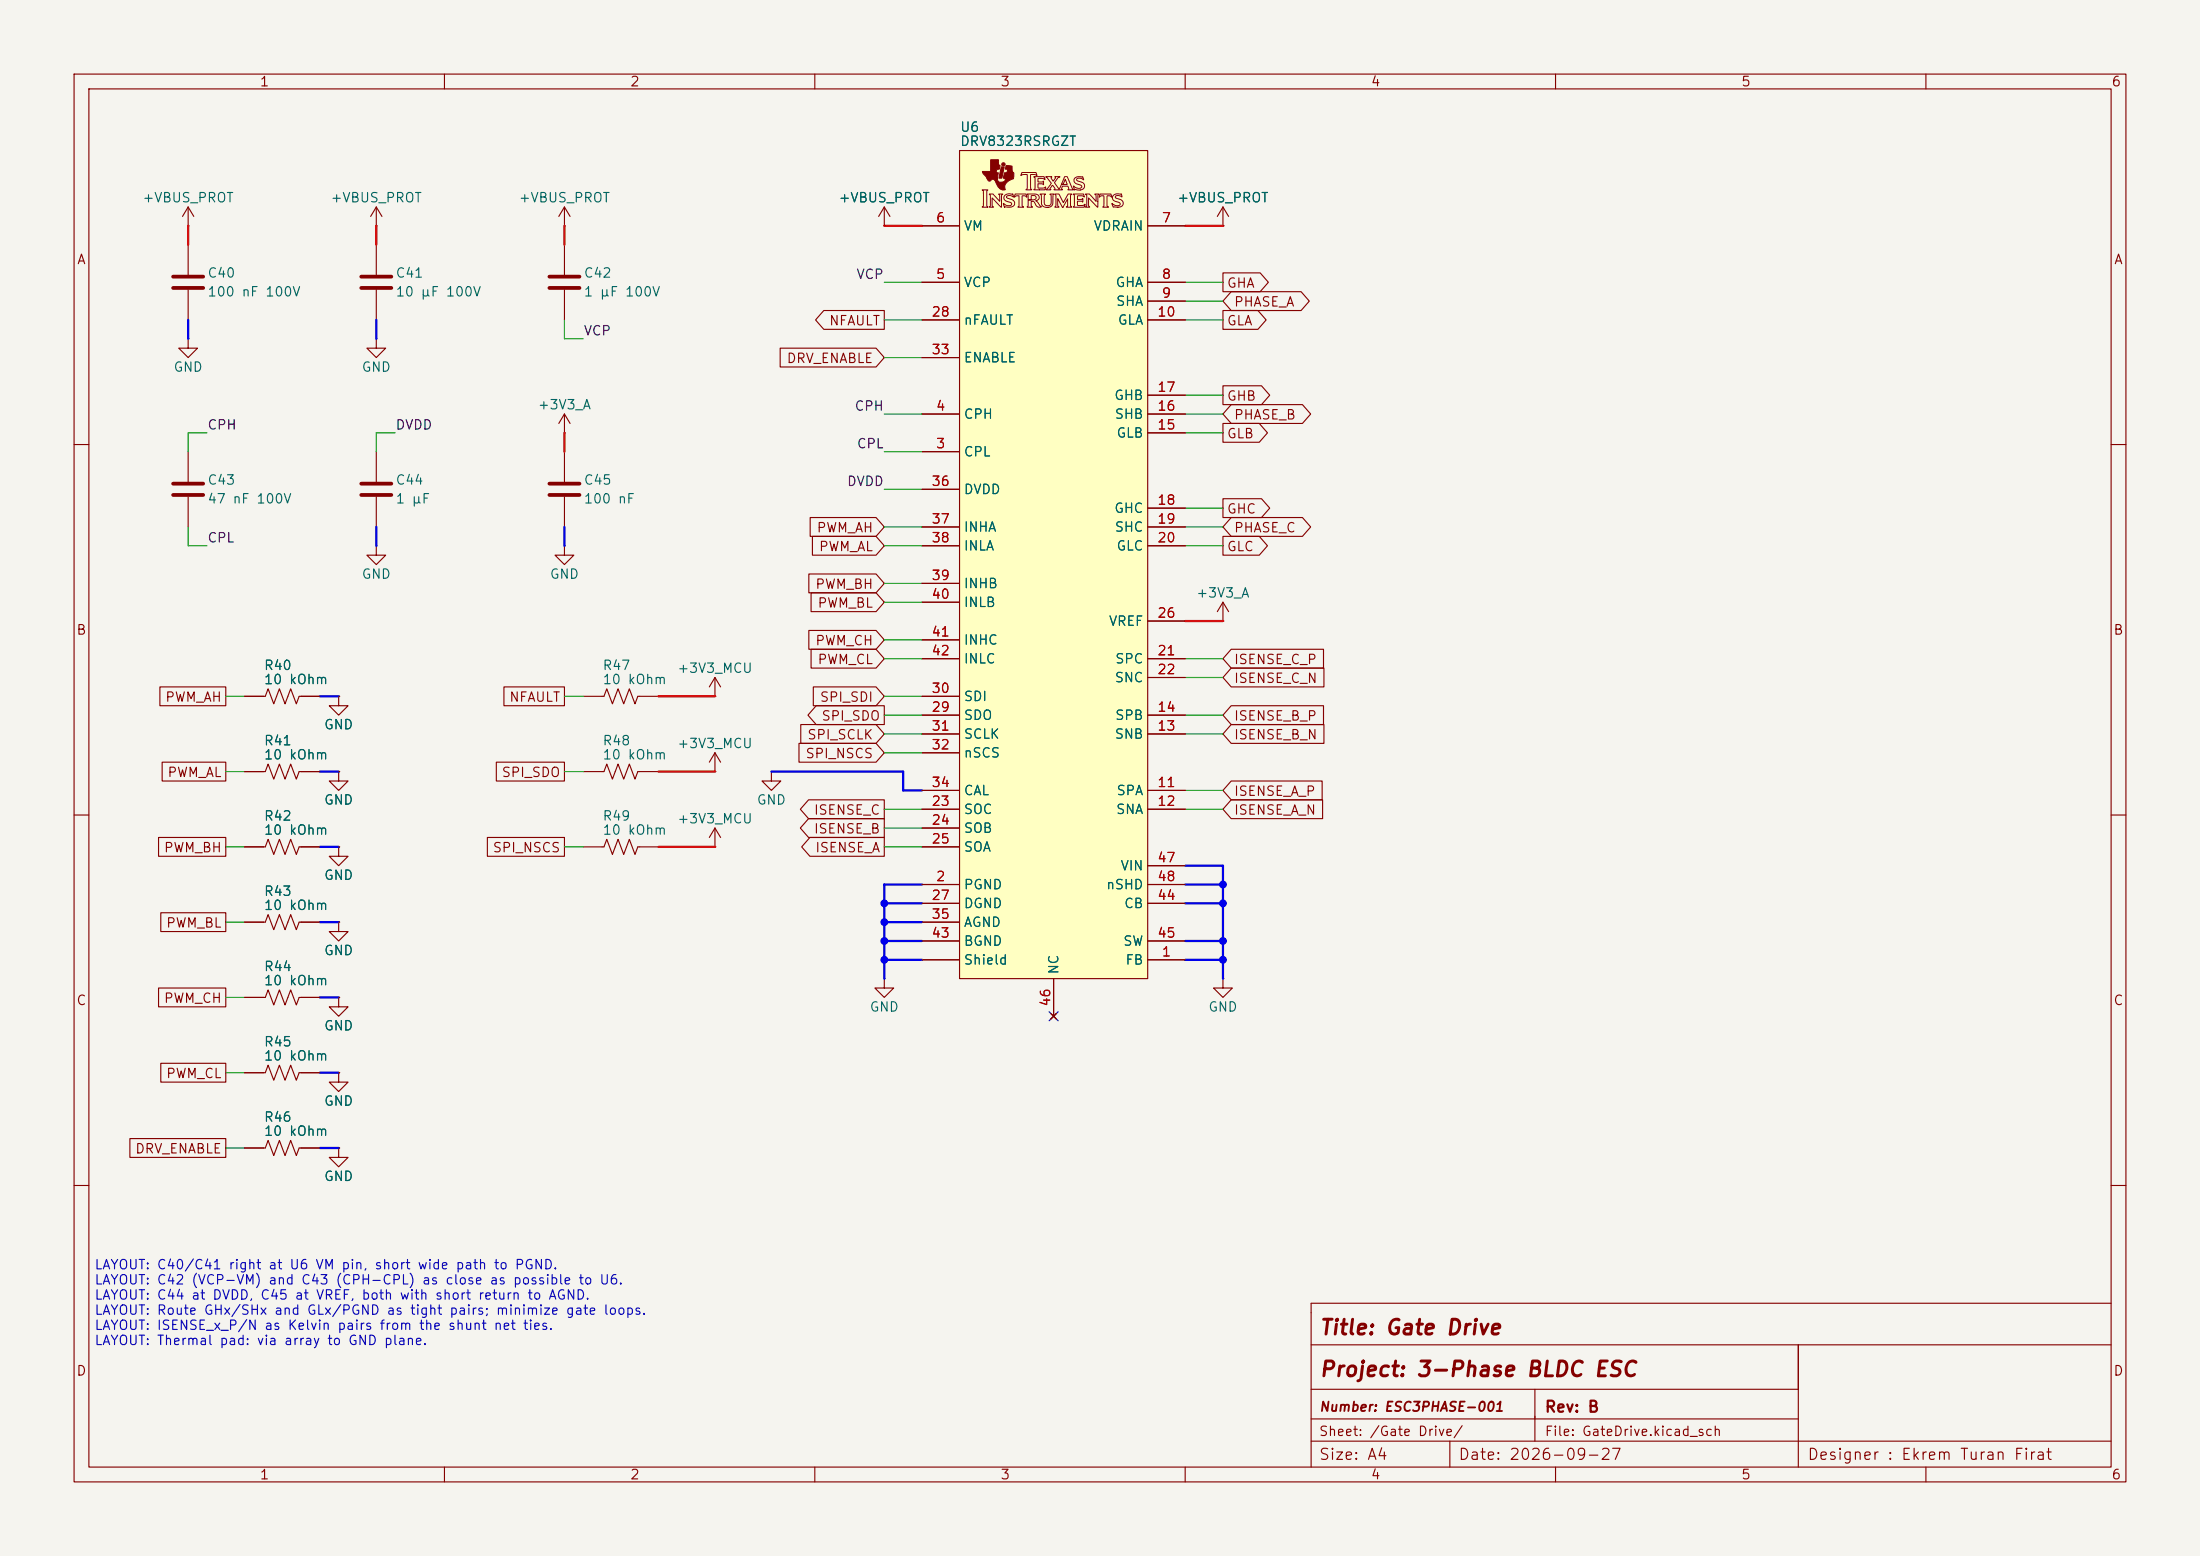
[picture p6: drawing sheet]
<svg xmlns="http://www.w3.org/2000/svg" width="297mm" height="210mm" viewBox="0 0 297 210" stroke-linecap="round" stroke-linejoin="round" font-family="sans-serif">
<path d="M0 0h297v210h-297z" fill="#f5f4ef" stroke="#f5f4ef" stroke-width=".14"/>
<g fill="none" stroke="#840000" stroke-width=".15">
<path d="M10 10h277v190h-277zM12 12h273v186h-273zM60 10v2M110 10v2M160 10v2M210 10v2M260 10v2M76.2 33v4.1M76.2 39.1v4.1M119.4 30.5h.1M119.4 27.9l-.8 1.3M119.4 27.9l.7 1.3"/>
<path d="M119.4 27.9v2.6M10 60h2M76.2 73.7v1.2h1.3l-1.3 1.3-1.3-1.3h1.3M76.2 73.7h.1M76.2 61v4M76.2 67.1v4M285 60h2M78.7 94h2.8l.4-1 .8 2 .7-2 .8 2 .8-2 .7 2 .4-1h2.8M96.5 94h.1M96.5 91.4v2.6M96.5 91.4l-.7 1.3M96.5 91.4l.8 1.3"/>
<path d="M165.1 83.8h.1M165.1 81.3l-.8 1.3M165.1 81.3l.8 1.3M165.1 81.3v2.5M10 110h2M33 104.1h2.8l.4-1 .8 2.1 .7-2.1 .8 2.1 .7-2.1 .8 2.1 .4-1.1h2.8M33 114.3h2.8l.4-1 .8 2 .7-2 .8 2 .7-2 .8 2 .4-1h2.8M45.7 104.1v1.3h1.3l-1.3 1.3-1.3-1.3h1.3M45.7 104.1h.1M45.7 114.3v1.3h1.3l-1.3 1.2-1.3-1.2h1.3M45.7 114.3h.1M78.7 104.1h2.8l.4-1 .8 2.1 .7-2.1 .8 2.1 .8-2.1 .7 2.1 .4-1.1h2.8"/>
<path d="M78.7 114.3h2.8l.4-1 .8 2 .7-2 .8 2 .8-2 .7 2 .4-1h2.8M96.5 114.3h.1M96.5 104.1h.1M96.5 111.8l-.7 1.2M96.5 111.8l.8 1.2M96.5 101.6v2.5M96.5 111.8v2.5M96.5 101.6l-.7 1.3M96.5 101.6l.8 1.3M104.1 104.1v1.3h1.3l-1.3 1.3-1.2-1.3h1.2M104.1 104.1h.1M285 110h2"/>
<path d="M33 134.6h2.8l.4-1 .8 2 .7-2 .8 2 .7-2 .8 2 .4-1h2.8M33 124.5h2.8l.4-1.1 .8 2.1 .7-2.1 .8 2.1 .7-2.1 .8 2.1 .4-1h2.8M45.7 124.5v1.2h1.3l-1.3 1.3-1.3-1.3h1.3M45.7 124.5h.1M45.7 134.6v1.3h1.3l-1.3 1.3-1.3-1.3h1.3M45.7 134.6h.1M33 154.9h2.8l.4-1 .8 2.1 .7-2.1 .8 2.1 .7-2.1 .8 2.1 .4-1.1h2.8M33 144.8h2.8l.4-1 .8 2 .7-2 .8 2 .7-2 .8 2 .4-1h2.8M45.7 144.8v1.3h1.3l-1.3 1.2-1.3-1.2h1.3M45.7 144.8h.1M45.7 154.9v1.3h1.3l-1.3 1.3-1.3-1.3h1.3M45.7 154.9h.1"/>
<path d="M10 160h2M285 160h2M285 175.9h-108v22.1M60 198v2M110 198v2M160 198v2M177 194.5h108M177 191.5h65.8M177 187.5h65.8M177 181.5h108M195.7 194.5v3.5M207.2 187.5v7"/>
<path d="M210 198v2M242.8 181.5v16.5M260 198v2"/>
</g>
<path d="M74.2 37.3h4M74.2 38.9h4M74.2 65.3h4M74.2 66.8h4" fill="none" stroke="#840000" stroke-width=".51"/>
<g fill="#000">
<path d="M132.6 25.6h.7l-.1 .2v2l.1 .2h-.7l.2-.2v-1.3l-.1-.7zM133.6 26.2h.5l.9 1v-.3a.65 .65 0 0 0-.2-.7h.6l-.2 .2v1.6l-1.3-1.3v.5a.71 .71 0 0 0 .2 .8l-.5-.1a.56 .56 0 0 0 .1-.6v-.2a.85 .85 0 0 0-.1-.9zM135.6 26.4a1.17 1.17 0 0 1 1.1-.2l.1 .4a.62 .62 0 0 0-.9 0l.1 .1a.99 .99 0 0 1 1 .8 .95 .95 0 0 1-1.3 .4l-.1 .1-.1-.5a.75 .75 0 0 0 1.1 .1 .98 .98 0 0 0-.8-.5l-.3-.3zM137 26.2h1.5l.2 .4-.4-.2a.24 .24 0 0 0-.3 0 .24 .24 0 0 0 0 .4v1l.2 .2-.8-.1a.42 .42 0 0 0 .2-.5v-.7a.26 .26 0 0 0-.2-.3 .26 .26 0 0 0-.3 .1l-.2 .1zM138 23.3h1.5a.34 .34 0 0 1 .4 0 .34 .34 0 0 1 .1 .4l-.3-.1h-.6v1.8l.2 .2h-.8l.2-.2v-1.6a.2 .2 0 0 0 0-.2 .2 .2 0 0 0-.3-.1l-.6 .2zM138.7 26.2h.7a.61 .61 0 0 1 .6 .1 .61 .61 0 0 1 .2 .6l-.4 .2 .8 .8a.63 .63 0 0 1-.9-.6l-.2-.1h-.3v.3a.33 .33 0 0 0 .2 .4h-.7a.46 .46 0 0 0 .1-.6v-.3h.7a.33 .33 0 0 0 .4-.4 .33 .33 0 0 0-.5-.2 .2 .2 0 0 0-.2 .1 .2 .2 0 0 0 0 .2v.3h-.4v-.1a.6 .6 0 0 0-.1-.7zM139.6 23.8h1.3l.2 .4-.3-.1h-.5a.18 .18 0 0 0-.2 0 .18 .18 0 0 0 0 .3v.2h.6l.2-.1v.4l-.2-.1h-.6v.3a.24 .24 0 0 0 .1 .3 .24 .24 0 0 0 .3 0h.4l.3-.2-.1 .4h-1.5l.1-.2v-1.4zM140.4 26.2h.7l-.1 .2v.6a.52 .52 0 0 0 .4 .8 .52 .52 0 0 0 .5-.8v-.6l-.2-.2h.6a1.97 1.97 0 0 0-.2 1.3 .82 .82 0 0 1-1 .5 .82 .82 0 0 1-.5-1.1v-.1a.51 .51 0 0 0-.2-.6zM141.2 23.8h.8a.38 .38 0 0 0 .2 .6l.1-.2a.2 .2 0 0 0 .2-.1 .2 .2 0 0 0-.1-.2l.7-.1-.4 .4a.49 .49 0 0 0-.2 .6l.3 .5a.15 .15 0 0 0 .2 .2 .15 .15 0 0 0 .1-.2l.2-.4h.8l-.3-.7-.3 .7h-.2l.4-1 .4-.1 .6 1.6 .2 .2h-.7a.27 .27 0 0 0 .1-.3 .27 .27 0 0 0-.3-.2h-.6a.3 .3 0 0 0 0 .5h-1.1a.2 .2 0 0 0 .1-.2 .2 .2 0 0 0-.1-.2l-.2-.2h-.1a.42 .42 0 0 0-.2 .6h-.6l.4-.3a.54 .54 0 0 0 .3-.6zM142.4 26.2h.6l.6 1.1 .6-1.1h.5a.69 .69 0 0 0-.2 .8 .85 .85 0 0 0 .2 .9h-.7a.46 .46 0 0 0 .1-.6v-.5l-.7 1.2-.6-1.2v.3a.73 .73 0 0 0 .1 .8l.1 .1h-.6l.1-.2 .1-.5-.1-.9zM145.1 24a1.3 1.3 0 0 1 1-.1l.2 .3a.65 .65 0 0 0-1 .1l.2 .1a.91 .91 0 0 1 .9 .7 .89 .89 0 0 1-1.2 .5h-.1l-.2-.5a.86 .86 0 0 0 1.1 .1 .85 .85 0 0 0-.8-.4l-.2-.3zM144.9 26.2h1.4l.1 .4-.3-.2h-.4a.2 .2 0 0 0-.2 0 .2 .2 0 0 0 0 .3v.2h.5l.2-.1v.5l-.2-.1h-.5v.5h.7l.3-.1-.1 .4h-1.5l.1-.2v-.5v-.9z"/>
<path d="M146.5 26.2h.6l.9 1v-.4a.45 .45 0 0 0-.2-.6h.6l-.2 .2v1.6l-1.2-1.3v1.1l.1 .2h-.6l.2-.2v-.4v-1zM148.5 26.2h1.5l.1 .4-.3-.2-.4 .1v.9a.39 .39 0 0 0 .2 .5l-.7 .1 .1-.2v-1.3l-.3-.1-.3 .2zM150.3 26.4l.4-.2h.7l.1 .4a.69 .69 0 0 0-.9 0v.1l.2 .1a.66 .66 0 0 1 .7 1 1.66 1.66 0 0 1-1.1 .1l-.3-.4a.79 .79 0 0 0 1.1 .1 .77 .77 0 0 0-.7-.5 .47 .47 0 0 1-.2-.7z"/>
</g>
<path d="M129.5 20.3h25.4v111.8h-25.4z" fill="#ffffc2"/>
<g fill="none" stroke="#840000" stroke-width=".14">
<path d="M132.6 25.6h.7l-.1 .2v2l.1 .2h-.7l.2-.2v-1.3l-.1-.7zM133.6 26.2h.5l.9 1v-.3a.65 .65 0 0 0-.2-.7h.6l-.2 .2v1.6l-1.3-1.3v.5a.71 .71 0 0 0 .2 .8l-.5-.1a.56 .56 0 0 0 .1-.6v-.2a.85 .85 0 0 0-.1-.9zM135.6 26.4a1.17 1.17 0 0 1 1.1-.2l.1 .4a.62 .62 0 0 0-.9 0l.1 .1a.99 .99 0 0 1 1 .8 .95 .95 0 0 1-1.3 .4l-.1 .1-.1-.5a.75 .75 0 0 0 1.1 .1 .98 .98 0 0 0-.8-.5l-.3-.3zM137 26.2h1.5l.2 .4-.4-.2a.24 .24 0 0 0-.3 0 .24 .24 0 0 0 0 .4v1l.2 .2-.8-.1a.42 .42 0 0 0 .2-.5v-.7a.26 .26 0 0 0-.2-.3 .26 .26 0 0 0-.3 .1l-.2 .1zM138 23.3h1.5a.34 .34 0 0 1 .4 0 .34 .34 0 0 1 .1 .4l-.3-.1h-.6v1.8l.2 .2h-.8l.2-.2v-1.6a.2 .2 0 0 0 0-.2 .2 .2 0 0 0-.3-.1l-.6 .2zM138.7 26.2h.7a.61 .61 0 0 1 .6 .1 .61 .61 0 0 1 .2 .6l-.4 .2 .8 .8a.63 .63 0 0 1-.9-.6l-.2-.1h-.3v.3a.33 .33 0 0 0 .2 .4h-.7a.46 .46 0 0 0 .1-.6v-.3h.7a.33 .33 0 0 0 .4-.4 .33 .33 0 0 0-.5-.2 .2 .2 0 0 0-.2 .1 .2 .2 0 0 0 0 .2v.3h-.4v-.1a.6 .6 0 0 0-.1-.7zM139.6 23.8h1.3l.2 .4-.3-.1h-.5a.18 .18 0 0 0-.2 0 .18 .18 0 0 0 0 .3v.2h.6l.2-.1v.4l-.2-.1h-.6v.3a.24 .24 0 0 0 .1 .3 .24 .24 0 0 0 .3 0h.4l.3-.2-.1 .4h-1.5l.1-.2v-1.4zM140.4 26.2h.7l-.1 .2v.6a.52 .52 0 0 0 .4 .8 .52 .52 0 0 0 .5-.8v-.6l-.2-.2h.6a1.97 1.97 0 0 0-.2 1.3 .82 .82 0 0 1-1 .5 .82 .82 0 0 1-.5-1.1v-.1a.51 .51 0 0 0-.2-.6zM141.2 23.8h.8a.38 .38 0 0 0 .2 .6l.1-.2a.2 .2 0 0 0 .2-.1 .2 .2 0 0 0-.1-.2l.7-.1-.4 .4a.49 .49 0 0 0-.2 .6l.3 .5a.15 .15 0 0 0 .2 .2 .15 .15 0 0 0 .1-.2l.2-.4h.8l-.3-.7-.3 .7h-.2l.4-1 .4-.1 .6 1.6 .2 .2h-.7a.27 .27 0 0 0 .1-.3 .27 .27 0 0 0-.3-.2h-.6a.3 .3 0 0 0 0 .5h-1.1a.2 .2 0 0 0 .1-.2 .2 .2 0 0 0-.1-.2l-.2-.2h-.1a.42 .42 0 0 0-.2 .6h-.6l.4-.3a.54 .54 0 0 0 .3-.6zM142.4 26.2h.6l.6 1.1 .6-1.1h.5a.69 .69 0 0 0-.2 .8 .85 .85 0 0 0 .2 .9h-.7a.46 .46 0 0 0 .1-.6v-.5l-.7 1.2-.6-1.2v.3a.73 .73 0 0 0 .1 .8l.1 .1h-.6l.1-.2 .1-.5-.1-.9zM144.9 26.2h1.4l.1 .4-.3-.2h-.4a.2 .2 0 0 0-.2 0 .2 .2 0 0 0 0 .3v.2h.5l.2-.1v.5l-.2-.1h-.5v.5h.7l.3-.1-.1 .4h-1.5l.1-.2v-.5v-.9zM145.1 24a1.3 1.3 0 0 1 1-.1l.2 .3a.65 .65 0 0 0-1 .1l.2 .1a.91 .91 0 0 1 .9 .7 .89 .89 0 0 1-1.2 .5h-.1l-.2-.5a.86 .86 0 0 0 1.1 .1 .85 .85 0 0 0-.8-.4l-.2-.3z"/>
<path d="M146.5 26.2h.6l.9 1v-.4a.45 .45 0 0 0-.2-.6h.6l-.2 .2v1.6l-1.2-1.3v1.1l.1 .2h-.6l.2-.2v-.4v-1zM148.5 26.2h1.5l.1 .4-.3-.2-.4 .1v.9a.39 .39 0 0 0 .2 .5l-.7 .1 .1-.2v-1.3l-.3-.1-.3 .2zM150.3 26.4l.4-.2h.7l.1 .4a.69 .69 0 0 0-.9 0v.1l.2 .1a.66 .66 0 0 1 .7 1 1.66 1.66 0 0 1-1.1 .1l-.3-.4a.79 .79 0 0 0 1.1 .1 .77 .77 0 0 0-.7-.5 .47 .47 0 0 1-.2-.7z"/>
</g>
<g fill="#840000" stroke="#840000" stroke-width=".14">
<path d="M135.2 22.5h.2a.14 .14 0 0 1 .2 0 .14 .14 0 0 1-.1 .2l-.2 1.3h-.4z"/>
<path d="M133.7 21.6h1.1v.6a.25 .25 0 0 1 .2 .2 .25 .25 0 0 1-.1 .3v.1a.29 .29 0 0 0-.4 .3v.2h.3l-.1 .7a.53 .53 0 0 0 .4 .6 .53 .53 0 0 0 .6-.5 .19 .19 0 0 1-.2-.1 .19 .19 0 0 1 0-.2l.1-.5h.3l.2-.5h-.4l.1-.4h.8v.3a.58 .58 0 0 0 .3 .6l-.1 .8-.3 .2a1.12 1.12 0 0 0-.8 1.3 1.2 1.2 0 0 1-1.3-1 .42 .42 0 0 0-.3-.4 .42 .42 0 0 0-.5 .2 .98 .98 0 0 1-.6-.7l-.3-.3-.1-.3h1.1z"/>
<circle cx="135.5" cy="22.2" r=".22"/>
</g>
<g fill="none" stroke="#840000" stroke-width=".15">
<path d="M25.4 30.5h.1M25.4 27.9v2.6M25.4 33v4.1M25.4 39.1v4.1M25.4 27.9l-.8 1.3M25.4 27.9l.8 1.3M50.8 30.5h.1M50.8 27.9v2.6M50.8 33v4.1M50.8 39.1v4.1M50.8 27.9l-.8 1.3M50.8 27.9l.8 1.3"/>
<path d="M76.2 30.5h.1M76.2 27.9v2.6M76.2 27.9l-.8 1.3M76.2 27.9l.8 1.3M119.4 30.5h.1M124.5 38.1h5M124.5 30.5h5M129.5 20.3h25.4v111.8h-25.4zM154.9 38.1h5.1M154.9 30.5h5.1M165.1 30.5h.1M165.1 36.8h5l1.1 1.3-1.1 1.3h-5z"/>
<path d="M165.1 27.9l-.8 1.3M165.1 27.9l.8 1.3M165.1 27.9v2.6M166.2 39.4h9.4l1.2 1.2-1.2 1.3h-9.4l-1.1-1.3zM25.4 45.7v1.3h1.3l-1.3 1.3-1.3-1.3h1.3M25.4 45.7h.1M50.8 45.7v1.3h1.3l-1.3 1.3-1.3-1.3h1.3M50.8 45.7h.1M76.2 58.4h.1M76.2 55.9l-.8 1.3M76.2 55.9l.8 1.3M76.2 55.9v2.5"/>
<path d="M105.3 47h13l1.1 1.3-1.1 1.2h-13zM111.2 41.9h8.2v2.6h-8.2l-1.1-1.3zM124.5 55.9h5M124.5 43.2h5M124.5 48.3h5M154.9 55.9h5.1M154.9 40.6h5.1M154.9 43.2h5.1M154.9 58.4h5.1M154.9 53.3h5.1M165.1 41.9h4.7l1.1 1.3-1.1 1.3h-4.7zM165.1 52.1h5.2l1.1 1.2-1.1 1.3h-5.2z"/>
<path d="M165.1 57.1h4.9l1.1 1.3-1.1 1.3h-4.9zM166.2 54.6h9.6l1.1 1.3-1.1 1.3h-9.6l-1.1-1.3zM25.4 61v4M25.4 67.1v4M50.8 73.7v1.2h1.3l-1.3 1.3-1.3-1.3h1.3M50.8 73.7h.1M50.8 61v4M50.8 67.1v4M109.2 77.5h9.1l1.1 1.2-1.1 1.3h-9.1zM109.4 69.8h8.9l1.1 1.3-1.1 1.3h-8.9zM109.7 72.4h8.6l1.1 1.3-1.1 1.2h-8.6zM124.5 61h5"/>
<path d="M124.5 71.1h5M124.5 73.7h5M124.5 66h5M124.5 78.7h5M154.9 68.6h5.1M154.9 71.1h5.1M154.9 73.7h5.1M165.1 72.4h4.9l1.1 1.3-1.1 1.2h-4.9zM165.1 67.3h5.2l1.1 1.3-1.1 1.3h-5.2zM166.2 69.8h9.6l1.1 1.3-1.1 1.3h-9.6l-1.1-1.3zM21.6 92.7h8.9v2.6h-8.9zM33 94h2.8l.4-1 .8 2 .7-2 .8 2 .7-2 .8 2 .4-1h2.8"/>
<path d="M45.7 94v1.3h1.3l-1.3 1.2-1.3-1.2h1.3M45.7 94h.1M68 92.7h8.2v2.6h-8.2zM108.1 97.8h10.2l1.1 1.3-1.1 1.2h-10.2zM109.2 85.1h9.1l1.1 1.3-1.1 1.2h-9.1zM109.5 80h8.8l1.1 1.3-1.1 1.3h-8.8zM109.5 87.6h8.8l1.1 1.3-1.1 1.3h-8.8zM109.8 92.7h8.5l1.1 1.3-1.1 1.3h-8.5zM110.2 95.2h9.2v2.6h-9.2l-1.1-1.3zM124.5 99.1h5M124.5 96.5h5M124.5 88.9h5"/>
<path d="M124.5 94h5M124.5 81.3h5M124.5 86.4h5M154.9 99.1h5.1M154.9 96.5h5.1M154.9 88.9h5.1M154.9 91.4h5.1M154.9 83.8h5.1M166.2 87.6h12.5v2.6h-12.5l-1.1-1.3zM166.2 90.2h12.5v2.5h-12.5l-1.1-1.3zM166.2 95.2h12.5v2.6h-12.5l-1.1-1.3zM166.2 97.8h12.5v2.5h-12.5l-1.1-1.2z"/>
<path d="M21.4 113h9.1v2.6h-9.1zM21.9 102.9h8.6v2.5h-8.6zM33 114.3h2.6M33 104.1h2.6M40.6 114.3h2.6M40.6 104.1h2.6M45.7 114.3h.1M45.7 104.1h.1M65.8 113h10.4v2.6h-10.4zM67 102.9h9.2v2.5h-9.2zM107.9 100.3h10.4l1.1 1.3-1.1 1.3h-10.4zM109.2 110.5h10.2v2.5h-10.2l-1.2-1.2z"/>
<path d="M109.2 107.9h10.2v2.6h-10.2l-1.2-1.3zM109.3 113h10.1v2.6h-10.1l-1.1-1.3zM124.5 119.4h5M124.5 106.7h5M124.5 109.2h5M124.5 111.8h5M124.5 114.3h5M124.5 101.6h5M154.9 119.4h5.1M154.9 106.7h5.1M154.9 109.2h5.1M154.9 116.8h5.1"/>
<path d="M166.2 107.9h12.4v2.6h-12.4l-1.1-1.3zM166.2 105.4h12.3v2.6h-12.3l-1.1-1.3zM21.4 133.3h9.1v2.6h-9.1zM21.7 123.2h8.8v2.5h-8.8zM33 124.5h2.6M33 134.6h2.6M40.6 124.5h2.6M40.6 134.6h2.6M45.7 124.5h.1M45.7 134.6h.1M119.4 132.1v1.3h1.2l-1.2 1.2-1.3-1.2h1.3M119.4 132.1h.1"/>
<path d="M124.5 129.5h5M124.5 121.9h5M124.5 124.5h5M124.5 127h5M141.9 136.8l.7 .7M142.2 132.1v5.1M142.6 136.8l-.7 .7M154.9 129.5h5.1M154.9 121.9h5.1M154.9 127h5.1M165.1 132.1v1.3h1.3l-1.3 1.2-1.3-1.2h1.3M165.1 132.1h.1"/>
<path d="M17.5 153.7h13v2.5h-13zM21.7 143.5h8.8v2.6h-8.8zM33 144.8h2.6M33 154.9h2.6M40.6 144.8h2.6M40.6 154.9h2.6M45.7 154.9h.1M45.7 144.8h.1"/>
</g>
<path d="M23.4 37.3h4M23.4 38.9h4M48.8 37.3h4M48.8 38.9h4M23.4 65.3h4M23.4 66.8h4M48.8 65.3h4M48.8 66.8h4" fill="none" stroke="#840000" stroke-width=".51"/>
<g fill="none" stroke="#00f" stroke-width=".3">
<path d="M25.4 43.2v2.5M50.8 43.2v2.5M50.8 71.1v2.6M76.2 71.1v2.6M43.2 94h2.5M43.2 114.3h2.5M43.2 104.1h2.5M104.1 104.1h17.8v2.6h2.6M124.5 119.4h-5.1v12.7M160 119.4h5.1M160 116.8h5.1v15.3M43.2 124.5h2.5"/>
<path d="M43.2 134.6h2.5M119.4 124.5h5.1M119.4 127h5.1M119.4 129.5h5.1M119.4 121.9h5.1M160 127h5.1M160 129.5h5.1M160 121.9h5.1M43.2 154.9h2.5M43.2 144.8h2.5"/>
</g>
<path d="M25.4 30.5v2.5M50.8 30.5v2.5M76.2 30.5v2.5M119.4 30.5h5.1M160 30.5h5.1M76.2 58.4v2.6M88.9 94h7.6M160 83.8h5.1M88.9 104.1h7.6M88.9 114.3h7.6" fill="none" stroke="#f00" stroke-width=".3"/>
<g fill="none" stroke="#009600" stroke-width=".15">
<path d="M119.4 38.1h5.1M160 38.1h5.1M27.9 58.4h-2.5v2.6M53.3 58.4h-2.5v2.6M76.2 43.2v2.5h2.5M119.4 43.2h5.1M119.4 55.9h5.1M119.4 48.3h5.1M160 43.2h5.1M160 55.9h5.1M160 53.3h5.1M160 58.4h5.1"/>
<path d="M160 40.6h5.1M25.4 71.1v2.6h2.5M119.4 73.7h5.1M119.4 61h5.1M119.4 71.1h5.1M119.4 66h5.1M119.4 78.7h5.1M160 73.7h5.1M160 71.1h5.1M160 68.6h5.1M30.5 94h2.5M76.2 94h2.5"/>
<path d="M119.4 88.9h5.1M119.4 96.5h5.1M119.4 81.3h5.1M119.4 99.1h5.1M119.4 94h5.1M119.4 86.4h5.1M160 88.9h5.1M160 96.5h5.1M160 99.1h5.1M160 91.4h5.1M30.5 114.3h2.5M30.5 104.1h2.5"/>
<path d="M76.2 114.3h2.5M76.2 104.1h2.5M119.4 114.3h5.1M119.4 109.2h5.1M119.4 101.6h5.1M119.4 111.8h5.1M160 109.2h5.1M160 106.7h5.1M30.5 124.5h2.5M30.5 134.6h2.5M30.5 154.9h2.5M30.5 144.8h2.5"/>
</g>
<path d="M141.6 136.6l1.2 1.2M142.8 136.6l-1.2 1.2" fill="none" stroke="#000084" stroke-width=".15"/>
<g fill="#00f" stroke="#00f" stroke-width=".14">
<circle cx="119.4" cy="121.9" r=".46"/>
<circle cx="119.4" cy="129.5" r=".46"/>
<circle cx="119.4" cy="127" r=".46"/>
<circle cx="165.1" cy="121.9" r=".46"/>
<circle cx="165.1" cy="119.4" r=".46"/>
<circle cx="165.1" cy="127" r=".46"/>
<circle cx="165.1" cy="129.5" r=".46"/>
<circle cx="119.4" cy="124.5" r=".46"/>
</g>
<g font-size="2" fill="#840000">
<text x="178" y="180.7">Title: Gate Drive</text>
<text x="178" y="186.3">Project: 3-Phase BLDC ESC</text>
</g>
<g font-size="1.5" fill="#840000">
<text x="208.4" y="191">Rev: B</text>
<text x="178" y="197.4">Size: A4</text>
<text x="196.8" y="197.4">Date: 2026-09-27</text>
<text x="243.9" y="197.4">Designer : Ekrem Turan Firat</text>
</g>
<g font-size="1.3" fill="#840000">
<text x="35" y="12">1</text>
<text x="85" y="12">2</text>
<text x="135" y="12">3</text>
<text x="185" y="12">4</text>
<text x="235" y="12">5</text>
<text x="285" y="12">6</text>
<text x="10.3" y="36">A</text>
<text x="285.3" y="36">A</text>
<text x="165.5" y="39.2">GHA</text>
<text x="166.5" y="41.7">PHASE_A</text>
<text x="111.8" y="44.2">NFAULT</text>
<text x="165.5" y="44.2">GLA</text>
<text x="106.1" y="49.3">DRV_ENABLE</text>
<text x="165.5" y="54.4">GHB</text>
<text x="165.5" y="59.5">GLB</text>
<text x="166.5" y="56.9">PHASE_B</text>
<text x="165.5" y="69.6">GHC</text>
<text x="110.2" y="72.2">PWM_AH</text>
<text x="110.5" y="74.7">PWM_AL</text>
<text x="165.5" y="74.7">GLC</text>
<text x="166.5" y="72.2">PHASE_C</text>
<text x="110" y="79.8">PWM_BH</text>
<text x="110.3" y="82.3">PWM_BL</text>
<text x="10.2" y="86">B</text>
<text x="110" y="87.4">PWM_CH</text>
<text x="110.3" y="90">PWM_CL</text>
<text x="166.5" y="90">ISENSE_C_P</text>
<text x="285.2" y="86">B</text>
<text x="22.2" y="95">PWM_AH</text>
<text x="68.7" y="95">NFAULT</text>
<text x="110.6" y="95">SPI_SDI</text>
<text x="166.5" y="92.5">ISENSE_C_N</text>
<text x="108.9" y="100.1">SPI_SCLK</text>
<text x="110.8" y="97.6">SPI_SDO</text>
<text x="166.5" y="97.6">ISENSE_B_P</text>
<text x="166.5" y="100.1">ISENSE_B_N</text>
<text x="22.5" y="105.2">PWM_AL</text>
<text x="67.6" y="105.2">SPI_SDO</text>
<text x="108.7" y="102.7">SPI_NSCS</text>
<text x="166.5" y="107.7">ISENSE_A_P</text>
<text x="109.8" y="112.8">ISENSE_B</text>
<text x="109.8" y="110.3">ISENSE_C</text>
<text x="166.5" y="110.3">ISENSE_A_N</text>
<text x="22" y="115.4">PWM_BH</text>
<text x="66.4" y="115.4">SPI_NSCS</text>
<text x="110" y="115.4">ISENSE_A</text>
<text x="22.3" y="125.5">PWM_BL</text>
<text x="10.2" y="136">C</text>
<text x="22" y="135.7">PWM_CH</text>
<text x="285.2" y="136">C</text>
<text x="22.3" y="145.8">PWM_CL</text>
<text x="18.2" y="156">DRV_ENABLE</text>
<text x="10.2" y="186">D</text>
<text x="285.2" y="186">D</text>
<text x="178" y="190.8">Number: ESC3PHASE-001</text>
<text x="178" y="194.1">Sheet: /Gate Drive/</text>
<text x="208.5" y="194.1">File: GateDrive.kicad_sch</text>
<text x="35" y="200">1</text>
<text x="85" y="200">2</text>
<text x="135" y="200">3</text>
<text x="185" y="200">4</text>
<text x="235" y="200">5</text>
<text x="285" y="200">6</text>
</g>
<g font-size="1.3" fill="#006464">
<text x="129.5" y="18.1">U6</text>
<text x="129.5" y="20">DRV8323RSRGZT</text>
<text x="19.1" y="27.6">+VBUS_PROT</text>
<text x="44.5" y="27.6">+VBUS_PROT</text>
<text x="69.9" y="27.6">+VBUS_PROT</text>
<text x="113.1" y="27.6">+VBUS_PROT</text>
<text x="158.8" y="27.6">+VBUS_PROT</text>
<text x="130" y="31.4">VM</text>
<text x="147.6" y="31.4">VDRAIN</text>
<text x="27.9" y="37.8">C40</text>
<text x="27.9" y="40.3">100 nF 100V</text>
<text x="53.3" y="37.8">C41</text>
<text x="53.3" y="40.3">10 µF 100V</text>
<text x="78.7" y="37.8">C42</text>
<text x="78.7" y="40.3">1 µF 100V</text>
<text x="130" y="39.1">VCP</text>
<text x="150.5" y="39.1">GHA</text>
<text x="150.6" y="41.6">SHA</text>
<text x="130" y="44.1">nFAULT</text>
<text x="150.8" y="44.1">GLA</text>
<text x="23.3" y="50.5">GND</text>
<text x="48.7" y="50.5">GND</text>
<text x="130" y="49.2">ENABLE</text>
<text x="72.5" y="55.6">+3V3_A</text>
<text x="130" y="56.8">CPH</text>
<text x="150.3" y="54.3">GHB</text>
<text x="150.4" y="56.8">SHB</text>
<text x="150.6" y="59.4">GLB</text>
<text x="27.9" y="65.7">C43</text>
<text x="53.3" y="65.7">C44</text>
<text x="78.7" y="65.7">C45</text>
<text x="130" y="61.9">CPL</text>
<text x="27.9" y="68.3">47 nF 100V</text>
<text x="53.3" y="68.3">1 µF</text>
<text x="78.7" y="68.3">100 nF</text>
<text x="130" y="67">DVDD</text>
<text x="150.3" y="69.5">GHC</text>
<text x="130" y="72.1">INHA</text>
<text x="130" y="74.6">INLA</text>
<text x="150.4" y="72.1">SHC</text>
<text x="150.6" y="74.6">GLC</text>
<text x="48.7" y="78.4">GND</text>
<text x="74.1" y="78.4">GND</text>
<text x="130" y="79.7">INHB</text>
<text x="130" y="82.2">INLB</text>
<text x="161.4" y="81">+3V3_A</text>
<text x="130" y="87.3">INHC</text>
<text x="130" y="89.9">INLC</text>
<text x="149.6" y="84.8">VREF</text>
<text x="150.5" y="89.9">SPC</text>
<text x="35.5" y="90.8">R40</text>
<text x="35.5" y="92.7">10 kOhm</text>
<text x="81.3" y="90.8">R47</text>
<text x="81.3" y="92.7">10 kOhm</text>
<text x="91.3" y="91.1">+3V3_MCU</text>
<text x="130" y="94.9">SDI</text>
<text x="150.4" y="92.4">SNC</text>
<text x="35.5" y="100.9">R41</text>
<text x="43.7" y="98.8">GND</text>
<text x="81.3" y="100.9">R48</text>
<text x="91.3" y="101.3">+3V3_MCU</text>
<text x="130" y="97.5">SDO</text>
<text x="130" y="100">SCLK</text>
<text x="150.4" y="100">SNB</text>
<text x="150.5" y="97.5">SPB</text>
<text x="35.5" y="102.8">10 kOhm</text>
<text x="81.3" y="102.8">10 kOhm</text>
<text x="130" y="102.6">nSCS</text>
<text x="130" y="107.6">CAL</text>
<text x="150.6" y="107.6">SPA</text>
<text x="35.5" y="111.1">R42</text>
<text x="35.5" y="113">10 kOhm</text>
<text x="43.7" y="108.9">GND</text>
<text x="81.3" y="111.1">R49</text>
<text x="81.3" y="113">10 kOhm</text>
<text x="91.3" y="111.5">+3V3_MCU</text>
<text x="102.1" y="108.9">GND</text>
<text x="130" y="110.2">SOC</text>
<text x="130" y="112.7">SOB</text>
<text x="150.6" y="110.2">SNA</text>
<text x="43.7" y="119.1">GND</text>
<text x="130" y="115.3">SOA</text>
<text x="151.2" y="117.8">VIN</text>
<text x="35.5" y="121.2">R43</text>
<text x="35.5" y="123.1">10 kOhm</text>
<text x="130" y="120.3">PGND</text>
<text x="130" y="122.9">DGND</text>
<text x="130" y="125.4">AGND</text>
<text x="149.2" y="120.3">nSHD</text>
<text x="151.7" y="122.9">CB</text>
<text x="35.5" y="131.4">R44</text>
<text x="43.7" y="129.2">GND</text>
<text x="130" y="128">BGND</text>
<text x="130" y="130.5">Shield</text>
<text x="143.2" y="131.6" transform="rotate(-90 143.2 131.6)">NC</text>
<text x="151.5" y="128">SW</text>
<text x="151.8" y="130.5">FB</text>
<text x="35.5" y="133.3">10 kOhm</text>
<text x="117.3" y="136.9">GND</text>
<text x="163" y="136.9">GND</text>
<text x="35.5" y="141.6">R45</text>
<text x="35.5" y="143.5">10 kOhm</text>
<text x="43.7" y="139.4">GND</text>
<text x="43.7" y="149.6">GND</text>
<text x="35.5" y="151.7">R46</text>
<text x="35.5" y="153.6">10 kOhm</text>
<text x="43.7" y="159.7">GND</text>
</g>
<g font-size="1.3" fill="#a90000">
<text x="126.3" y="30.3">6</text>
<text x="156.7" y="30.3">7</text>
<text x="126.3" y="38">5</text>
<text x="156.7" y="38">8</text>
<text x="156.7" y="40.5">9</text>
<text x="125.7" y="43">28</text>
<text x="156.1" y="43">10</text>
<text x="125.7" y="48.1">33</text>
<text x="156.1" y="53.2">17</text>
<text x="126.3" y="55.7">4</text>
<text x="156.1" y="58.3">15</text>
<text x="156.1" y="55.7">16</text>
<text x="125.7" y="65.9">36</text>
<text x="126.3" y="60.8">3</text>
<text x="125.7" y="71">37</text>
<text x="156.1" y="68.4">18</text>
<text x="156.1" y="71">19</text>
<text x="125.7" y="73.5">38</text>
<text x="156.1" y="73.5">20</text>
<text x="125.7" y="78.6">39</text>
<text x="125.7" y="81.1">40</text>
<text x="156.1" y="83.7">26</text>
<text x="125.7" y="86.2">41</text>
<text x="125.7" y="88.8">42</text>
<text x="156.1" y="88.8">21</text>
<text x="125.7" y="93.8">30</text>
<text x="156.1" y="91.3">22</text>
<text x="125.7" y="96.4">29</text>
<text x="125.7" y="98.9">31</text>
<text x="125.7" y="101.5">32</text>
<text x="156.1" y="98.9">13</text>
<text x="156.1" y="96.4">14</text>
<text x="125.7" y="106.5">34</text>
<text x="156.1" y="106.5">11</text>
<text x="125.7" y="109.1">23</text>
<text x="125.7" y="111.6">24</text>
<text x="156.1" y="109.1">12</text>
<text x="125.7" y="114.2">25</text>
<text x="126.3" y="119.2">2</text>
<text x="156.1" y="116.7">47</text>
<text x="156.1" y="119.2">48</text>
<text x="125.7" y="121.8">27</text>
<text x="125.7" y="124.3">35</text>
<text x="156.1" y="121.8">44</text>
<text x="125.7" y="126.9">43</text>
<text x="156.1" y="126.9">45</text>
<text x="156.7" y="129.4">1</text>
<text x="142.1" y="136" transform="rotate(-90 142.1 136)">46</text>
</g>
<g font-size="1.3" fill="#0f0f0f">
<text x="115.5" y="38">VCP</text>
<text x="78.7" y="45.6">VCP</text>
<text x="27.9" y="58.3">CPH</text>
<text x="53.3" y="58.3">DVDD</text>
<text x="115.3" y="55.8">CPH</text>
<text x="114.3" y="65.9">DVDD</text>
<text x="115.6" y="60.8">CPL</text>
<text x="27.9" y="73.5">CPL</text>
</g>
<g font-size="1.3" fill="#0000c2">
<text x="12.7" y="171.6">LAYOUT: C40/C41 right at U6 VM pin, short wide path to PGND.</text>
<text x="12.7" y="173.7">LAYOUT: C42 (VCP-VM) and C43 (CPH-CPL) as close as possible to U6.</text>
<text x="12.7" y="175.7">LAYOUT: C44 at DVDD, C45 at VREF, both with short return to AGND.</text>
<text x="12.7" y="177.8">LAYOUT: Route GHx/SHx and GLx/PGND as tight pairs; minimize gate loops.</text>
<text x="12.7" y="179.8">LAYOUT: ISENSE_x_P/N as Kelvin pairs from the shunt net ties.</text>
<text x="12.7" y="181.9">LAYOUT: Thermal pad: via array to GND plane.</text>
</g>
</svg>
